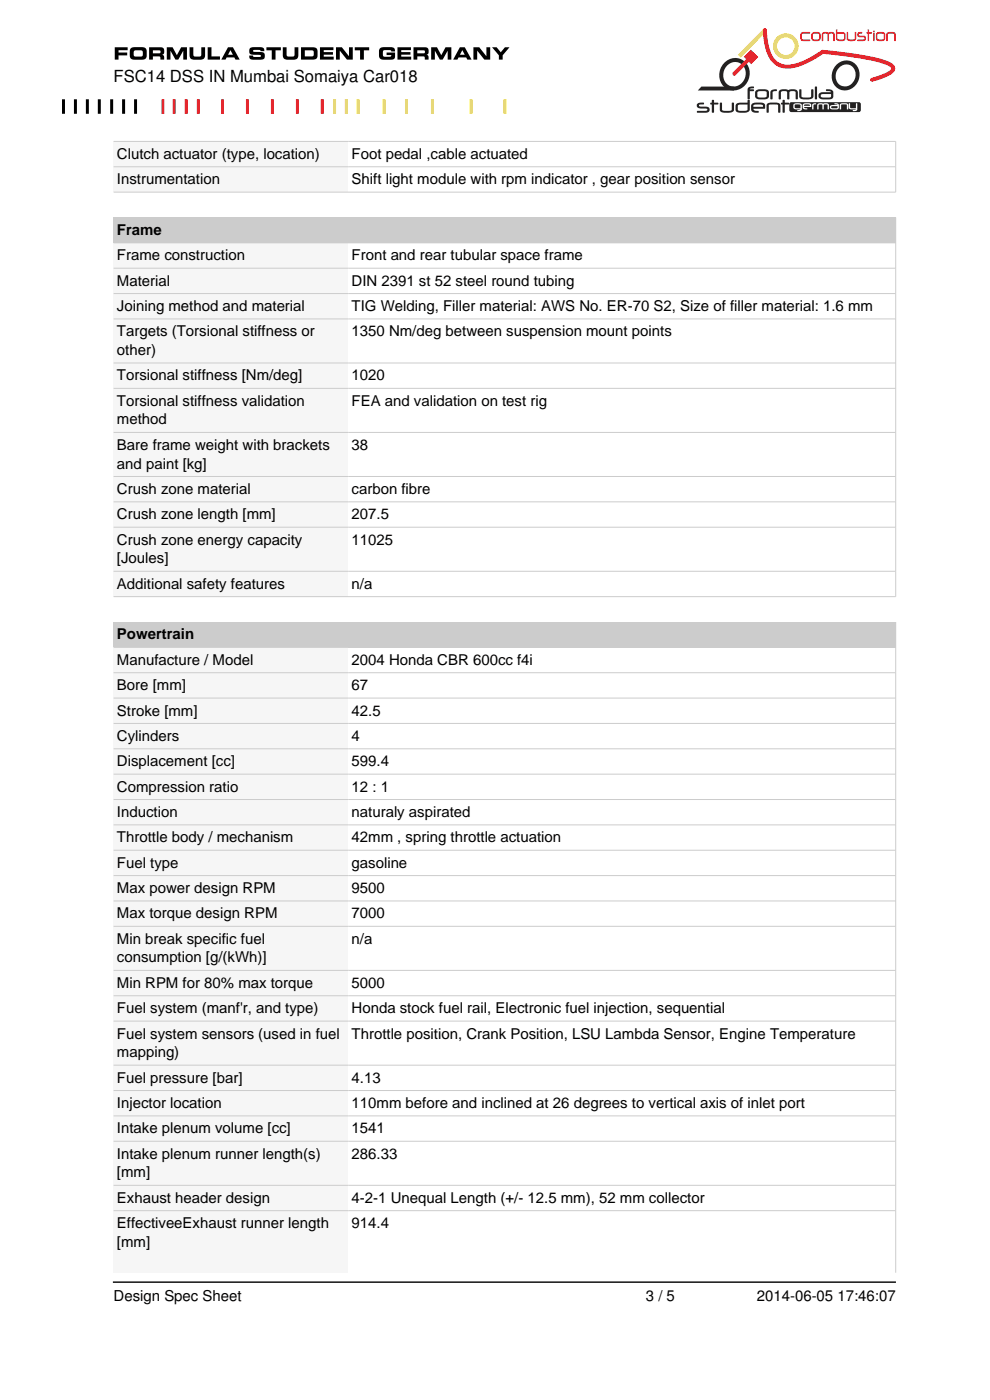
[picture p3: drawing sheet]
<svg xmlns="http://www.w3.org/2000/svg" width="210mm" height="297mm" viewBox="0 0 210 297" stroke-linecap="round" stroke-linejoin="round" font-family="sans-serif">
<g fill="#fff200">
<path d="M106.8 21.1h.6v3h-.6h.6h-.6z"/>
<path d="M99.6 21.1h.6v3h-.6h.6h-.6z"/>
<path d="M91.4 21.1h.6v3h-.6h.6h-.6z"/>
<path d="M85.9 21.1h.6v3h-.6h.6h-.6z"/>
</g>
<g fill="#d2232a">
<path d="M34.2 21.1h.7v3h-.7h.7h-.7z"/>
<path d="M36.6 21.1h.7v3h-.7h.7h-.7z"/>
<path d="M41.8 21.1h.6v3h-.6h.6h-.6z"/>
<path d="M39.2 21.1h.6v3h-.6h.6h-.6z"/>
<path d="M46.9 21.1h.6v3h-.6h.6h-.6z"/>
<path d="M52.2 21.1h.6v3h-.6h.6h-.6z"/>
<path d="M57.5 21.1h.6v3h-.6h.6h-.6z"/>
<path d="M62.8 21.1h.6v3h-.6h.6h-.6z"/>
<path d="M68.1 21.1h.6v3h-.6h.6h-.6z"/>
</g>
<g fill="#fff200">
<path d="M81.2 21.1h.6v3h-.6h.6h-.6z"/>
<path d="M75.7 21.1h.6v3h-.6h.6h-.6z"/>
<path d="M73.2 21.1h.6v3h-.6h.6h-.6z"/>
<path d="M70.7 21.1h.6v3h-.6h.6h-.6z"/>
</g>
<g fill="#000">
<path d="M24.3 10h2.8v.7h-2v.4h1.9v.7h-1.9v.8h-.8zM35.4 10h1.2l.9 1.7 .9-1.7h1.3v2.6h-.8v-1.8l-1.1 1.8h-.6l-1-1.8v1.8h-.8zM40.2 10h.8v1.5a.39 .39 0 0 0 .5 .5h.8a.38 .38 0 0 0 .4-.5v-1.5h.8v2a.87 .87 0 0 1-1.1 .7 2.6 2.6 0 0 1-1.9-.3l-.3-.4zM44.1 10h.8v2h1.8v.6h-2.6zM53 10.2l.5-.2h1.6a.75 .75 0 0 1 1 .9h-.8l-.3-.3h-1.1l-.2 .2a.53 .53 0 0 0 .7 .2h.2a1.31 1.31 0 0 1 1.5 .5 .83 .83 0 0 1-.1 .9 .83 .83 0 0 1-.9 .3h-1.2a.76 .76 0 0 1-1-.9h.8v.2l.2 .1h1.3l.1-.2a.63 .63 0 0 0-.8-.3 1.61 1.61 0 0 1-1.6-.4zM56.5 10h3.1v.7h-1.2v1.9h-.8v-1.9h-1.1zM60 10h.8v1.5a.39 .39 0 0 0 .4 .5h.8a.39 .39 0 0 0 .5-.5v-1.5h.8v2a.86 .86 0 0 1-1.1 .7 2.59 2.59 0 0 1-2-.3l-.2-.4zM67.9 10h2.8v.6h-2v.5h1.9v.5h-1.9v.4h2.1v.6h-2.9zM71.3 10h1.2l1.5 1.9v-1.9h.8v2.6h-1.2l-1.5-1.9v1.9h-.8zM75.3 10h3v.7h-1.1v1.9h-.8v-1.9h-1.1zM80.6 10.3l.6-.3h1.6a.79 .79 0 0 1 1 .9h-.8l-.2-.3h-1.1a.42 .42 0 0 0-.5 .6v.3a.42 .42 0 0 0 .5 .5h1l.3-.2v-.1h-1v-.6h1.8v.8a.76 .76 0 0 1-1.1 .8h-1.2a.9 .9 0 0 1-1.1-1v-.9zM84.3 10h2.9v.6h-2.1v.5h2v.5h-2v.4h2.1v.6h-2.9z"/>
<path d="M91.5 10h1.2l.9 1.7 .9-1.7h1.2v2.6h-.7v-1.8l-1.1 1.8h-.6l-1.1-1.8v1.8h-.7zM100.4 10h1.3l1.5 1.9v-1.9h.8v2.6h-1.3l-1.5-1.9v1.9h-.8zM104.4 10h.9l.9 1.1 .9-1.1h1l-1.5 1.7v.9h-.8v-.9zM13.2 21.1h.6v3h-.6h.6h-.6zM15.7 21.1h.6v3h-.6h.6h-.6zM18.2 21.1h.6v3h-.6h.6h-.6zM20.8 21.1h.6v3h-.6h.6h-.6zM23.4 21.1h.6v3h-.6h.6h-.6zM25.9 21.1h.6v3h-.6h.6h-.6zM28.4 21.1h.7v3h-.7h.7h-.7z"/>
<path d="M27.7 10.3l.6-.3h1.7a.9 .9 0 0 1 1.1 .9v.8a.9 .9 0 0 1-1.1 1h-1.3a.9 .9 0 0 1-1.2-1v-.9zM28.4 10.8v.3a.73 .73 0 0 0 .2 .9h1.2a.51 .51 0 0 0 .5-.3 .51 .51 0 0 0 0-.5 .43 .43 0 0 0-.5-.5z"/>
<path d="M31.6 10h2.5a.85 .85 0 0 1 .7 .7 .85 .85 0 0 1-.4 .9 .49 .49 0 0 1 .4 .6v.4h-.8l-.1-.6h-1.5v.6h-.8zM32.4 10.7v.6h1.4a.32 .32 0 0 0 .3-.3 .32 .32 0 0 0-.4-.3z"/>
<path d="M48.4 10h1l1.4 2.6h-.8l-.3-.4h-1.6l-.3 .4h-.9zM48.9 10.6l-.5 1h1z"/>
<path d="M63.9 10h2.4a.87 .87 0 0 1 1.1 .9v.8a.84 .84 0 0 1-1.1 .9h-2.4zM64.7 10.7v1.3h1.4a.39 .39 0 0 0 .5-.5v-.4a.39 .39 0 0 0-.5-.4z"/>
<path d="M87.7 10h2.4a.85 .85 0 0 1 .8 .7 .85 .85 0 0 1-.4 .9 .49 .49 0 0 1 .4 .6v.4h-.8l-.2-.6h-1.4v.6h-.8zM88.5 10.7v.6h1.3a.32 .32 0 0 0 .3-.3 .32 .32 0 0 0-.3-.3z"/>
<path d="M97.5 10h1.1l1.4 2.6h-.9l-.2-.4h-1.6l-.3 .4h-.9zM98.1 10.6l-.5 1h1z"/>
</g>
<path d="M167.5 21.9l.3-.2h14.4l.4 .4v1.3l-.1 .2-.3 .2h-14.4l-.2-.1-.2-.3z" fill-rule="evenodd" fill="#231f20"/>
<path d="M177 21.9l.8 .1 .1 .8a.68 .68 0 0 1-.9 .4v-.2h.5l.2-.2v-.3h-.7v-.2h.7l-.7-.2zM178.2 22.1l.6-.2 1.1 .2v1.1h-.2l-.1-1-.8-.1-.3 .1-.1 .9-.2 .1zM180.1 21.9h.2l.1 1 1.2 .1v-1l.2-.1 .1 1.3a.62 .62 0 0 1-1 .2l.7-.2-1.5-.2zM176.1 22.5l.3-.2h.6v.2l-.7 .2 .1 .2 .6 .1v.2h-.6a.45 .45 0 0 1-.3-.7zM171.2 23v.2zM171.2 21.9l.8 .2 .1 .6h-.9v-.3h.6l-.1-.2-.5-.1zM172.3 22.1l.4-.2 .4 .1-.5 .2-.1 1-.2-.1zM173.4 22.1l.6-.2 .6 .1 .4-.1a.6 .6 0 0 1 .8 .4l-.1 .9-.2-.1v-.9h-.7l-.2 1-.2-.1v-.8a.52 .52 0 0 0-.8 0v.8l-.1 .1zM169.2 21.9a.8 .8 0 0 1 .9 .4v1l-.3 .2-.6 .1v-.3l.6-.1h-.6v-.2h.6v-.8l-.6-.1zM170.4 22.1l.8-.2v.2l-.6 .2v.1h.6v.3h-.6l.2 .2 .4 .1v.2h-.6l-.3-.2zM169.1 23.4l.1 .2zM168.3 22.1l.9-.2v.2l-.6 .2v.6l.6 .1v.2l-.8-.1z" fill-rule="evenodd" fill="#fff"/>
<g fill="#231f20">
<path d="M160.8 23.5l.2 .2-.2 .2zM160.8 21.8h.8l.6 .2 .1 .4v.6l-1.5 .1v-.4h1v-.4l-1-.1zM162.7 22.1a2.83 2.83 0 0 1 2.8 0v1.6l-.1 .2-.3-.2v-1.3l-.6-.2h-1.4v1.5l-.1 .2h-.3zM166 21.2h.4l.1 .6h.7l.2 .2-.2 .2h-.7v1.5l-.2 .2-.3-.2v-1.5l-.3-.1-.1-.1 .1-.2h.3zM159.5 22l.4-.2h.9v.4h-.7l-.3 .2v.3h1v.4h-1l.2 .3 .8 .1v.4a1.19 1.19 0 0 1-1.5-.7v-.8zM157.5 21.8h1.1v-.6l.4 .1v2.2l-.4 .3-.7 .1h-.4v-.4a.95 .95 0 0 0 1.1-.3v-1h-1.1zM147.9 22.1l.4-.3h1v.3l-1 .2v.2l.6 .1a1.56 1.56 0 0 1 1.6 .3v.3a.58 .58 0 0 1-.5 .7h-2.1l.1-.4 2-.1v-.3l-.4-.1a1.94 1.94 0 0 1-1.7-.3zM156.1 22.2a1.57 1.57 0 0 1 1.4-.4v.4a.85 .85 0 0 0-1 .3l.1 .9 .9 .1v.4a1.3 1.3 0 0 1-1.5-.6zM151 21.2h.4l.1 .6h.7l.2 .2-.2 .2h-.7v1.5l-.2 .2-.3-.2v-1.5l-.3-.1-.1-.1 .1-.2h.3zM152.7 21.8h.4l.1 1.5a2.06 2.06 0 0 0 2 0v-1.4l.3-.1 .2 .1v1.4a1.3 1.3 0 0 1-1.7 .6h-.7l-.5-.3z" fill-rule="evenodd"/>
<path d="M175.2 19h.8a.7 .7 0 0 1 .8 .6v.8a.75 .75 0 0 1-1 .7h-.6v-.4h.6a.54 .54 0 0 0 .5-.7h-1.1v-.4h1.1l-.3-.2-.8-.1zM173.8 19.8l.6-.2h.8v.4h-.7l-.4 .2v.3l.2 .1 .9 .1v.4h-.6a.81 .81 0 0 1-.9-.3 .81 .81 0 0 1 .1-1zM161.6 18.9a1.16 1.16 0 0 1 1.5 .7v.8l-.1 .4-.4 .2-1 .1v-.4l1-.2v-.9a.81 .81 0 0 0-1-.3zM163.5 19.3a1.34 1.34 0 0 1 1.3-.3v.3l-.9 .2-.1 1.6-.4-.1v-.1zM165.4 19.1a2.15 2.15 0 0 1 1.8 0 1.85 1.85 0 0 1 2 .2v1.6l-.1 .2-.3-.2v-1.3a.91 .91 0 0 0-1.4 0v1.3l-.2 .2-.2-.2v-1.3a.91 .91 0 0 0-1.4 0v1.3l-.3 .2-.1-.2v-1.3zM169.6 19h.4v1.4a2.06 2.06 0 0 0 2.1 0v-1.3l.1-.2 .3 .2v1.3a1.3 1.3 0 0 1-1.6 .7l-.7-.1-.6-.3zM172.9 18.4h.3l.1 .1v2.4l-.2 .2-.3-.2zM158.6 18.7l.6-.3 .6-.1 .1 .2v.2l-.8 .2h.7l.1 .2-.1 .2h-.7v1.6l-.2 .2-.3-.2zM160.3 19.2l.5-.2 .8-.1v.4l-.7 .1-.2 .2v1l.9 .1v.4l-.8-.1-.5-.2a1.49 1.49 0 0 1 0-1.6z" fill-rule="evenodd"/>
<path d="M148.8 18.4h6.9v.8h-7.7z" fill-rule="evenodd"/>
</g>
<g fill="#231f20">
<path d="M153.5 13.5a3.2 3.2 0 0 1 4.1-.7 3.2 3.2 0 0 1 1.2 4.1 3.2 3.2 0 0 1-4.2 2.1 3.2 3.2 0 0 1-1.8-4.3zM154.2 14a2.51 2.51 0 0 0-.7 2.8 2.51 2.51 0 0 0 2.5 1.5 2.7 2.7 0 0 0 2.1-2.2 2.7 2.7 0 0 0-1.3-2.8 2.28 2.28 0 0 0-2.6 .7z"/>
<path d="M177.4 13.8a2.89 2.89 0 0 1 3.8-.5 2.89 2.89 0 0 1 .9 3.7 2.94 2.94 0 0 1-3.8 2 2.94 2.94 0 0 1-1.7-4zM178.1 14.3a2.24 2.24 0 0 0-.7 2.6 2.24 2.24 0 0 0 2.3 1.4 2.45 2.45 0 0 0 1.8-2.1 2.45 2.45 0 0 0-1.3-2.4 2.1 2.1 0 0 0-2.1 .5z"/>
</g>
<g fill="#fbd130">
<path d="M162 6.1l.6 .6-5.5 5.5-.6-.6z"/>
<path d="M164 9.8a2.71 2.71 0 0 1 5.4 0 2.71 2.71 0 0 1-5.4 0zM164.8 9.8a1.9 1.9 0 0 0 3.8 0 1.9 1.9 0 0 0-3.8 0z"/>
</g>
<g fill="#ed1c24">
<path d="M159 11.8a.42 .42 0 0 1 .6 0 .42 .42 0 0 1 0 .6l-3.5 3.5-.3 .2a.42 .42 0 0 1-.4-.3 .42 .42 0 0 1 .1-.4z"/>
<path d="M159.3 10.5l1.5 1.6-1.5 1.5-1.5-1.5z"/>
</g>
<g fill="#ed2129">
<path d="M161.9 6.2a.41 .41 0 0 1 .5-.2 .41 .41 0 0 1 .3 .4 9 9 0 0 0 2.1 6.6 4.7 4.7 0 0 0 4.8 .2l1.8-.8 1.9-1.1a2.49 2.49 0 0 1 2.5-.6 76.1 76.1 0 0 1 12 2.1l1 .4a1.34 1.34 0 0 1 1.1 1.2 1.34 1.34 0 0 1-.9 1.4l-1.6 .8-2.3 .7a.42 .42 0 0 1-.5-.3 .42 .42 0 0 1 .3-.5 8.6 8.6 0 0 0 4.1-1.9l.1-.1a6.5 6.5 0 0 0-3.9-1.6l-4.8-.8-5.8-.7-1 .7a15.7 15.7 0 0 1-6.3 2.5 4.6 4.6 0 0 1-4.8-3.8l-.5-2.5z"/>
<path d="M169.9 6.9l.6-.1h1.3l-.1 .3-1.6 .1v.9l.2 .2 1.4 .1 .1 .3h-1.5l-.4-.2-.1-1.1z"/>
<path d="M174.5 6.9l.7-.1 .5 .1a.87 .87 0 0 1 1.4 .5l-.1 1.3h-.2l-.1-1.5-.4-.1-.4 .2v1.3l-.3 .1-.1-1.4-.7-.1-.2 .2v1.3h-.2l-.1-.1v-1.2z"/>
<path d="M179.6 6.8h.3l.1 1.5 .4 .1 .9-.1v-1.5h.3v1.3a1.01 1.01 0 0 1-1.2 .6 .62 .62 0 0 1-.8-.6z"/>
<path d="M182 6.9l.9-.1v.3l-.7 .1v.2l.1 .1h.8a.59 .59 0 0 1 .6 .7 .59 .59 0 0 1-.6 .5h-1.1l-.2-.1 .2-.2 1.2-.1 .2-.2-.3-.2a1.1 1.1 0 0 1-1.2-.3z"/>
<path d="M184.1 6.3h.2l.1 .5h.5l.1 .2-.1 .1h-.5v1.5l-.2 .1-.2-.1v-1.5l-.2-.1 .2-.2z"/>
<path d="M188.2 6.9l.5-.1a1.1 1.1 0 0 1 1.3 .3v1.6h-.3l-.1-1.5-1-.1-.3 .2v1.3l-.2 .1-.1-1.4z"/>
<path d="M172.2 7a1.47 1.47 0 0 1 1.8 .1v1.4l-.5 .2h-.7l-.5-.1-.2-.3zM172.4 7.3v.9l1 .2 .3-.2v-1l-.9-.1z"/>
<path d="M177.4 6.3h.2v.5h1a.61 .61 0 0 1 .8 .6v.7a1.04 1.04 0 0 1-1.6 .6l-.3-.2-.2-.4zM177.6 7.1l.1 1.1 .4 .2 .9-.1v-1z"/>
<path d="M185.2 6.7a.2 .2 0 0 1 .4 0 .2 .2 0 0 1-.4 0zM185.2 7l.3-.1v.2v1.5l-.1 .1-.2-.1z"/>
<path d="M185.9 7a1.47 1.47 0 0 1 1.8 .1v1.4l-.4 .2h-.8l-.4-.1-.3-.3zM186.2 7.3v.9l.9 .2 .3-.2v-1l-.9-.1z"/>
</g>
<path d="M24.1 30h49.8v5.4h-49.8z" fill="#f6f6f6"/>
<path d="M24.1 30h165.9v5.4" fill="none" stroke="#ccc" stroke-width=".21"/>
<path d="M24.1 35.4h49.8v5.4h-49.8z" fill="#f6f6f6"/>
<path d="M24.1 35.4h165.9v5.4h-165.9" fill="none" stroke="#ccc" stroke-width=".21"/>
<g fill="#ccc">
<path d="M24.1 46.1h49.8v5.4h-49.8z"/>
<path d="M73.9 46.1h116.1v5.4h-116.1z"/>
</g>
<path d="M190 46.1v5.4" fill="none" stroke="#ccc" stroke-width=".21"/>
<path d="M24.1 51.5h49.8v5.4h-49.8z" fill="#f6f6f6"/>
<path d="M24.1 51.5h165.9v5.4" fill="none" stroke="#ccc" stroke-width=".21"/>
<path d="M24.1 56.9h49.8v5.4h-49.8z" fill="#f6f6f6"/>
<path d="M24.1 56.9h165.9v5.4" fill="none" stroke="#ccc" stroke-width=".21"/>
<path d="M24.1 62.3h49.8v5.4h-49.8z" fill="#f6f6f6"/>
<path d="M24.1 62.3h165.9v5.4" fill="none" stroke="#ccc" stroke-width=".21"/>
<path d="M24.1 67.7h49.8v9.3h-49.8z" fill="#f6f6f6"/>
<path d="M24.1 67.7h165.9v9.3" fill="none" stroke="#ccc" stroke-width=".21"/>
<path d="M24.1 77h49.8v5.4h-49.8z" fill="#f6f6f6"/>
<path d="M24.1 77h165.9v5.4" fill="none" stroke="#ccc" stroke-width=".21"/>
<path d="M24.1 82.4h49.8v9.3h-49.8z" fill="#f6f6f6"/>
<path d="M24.1 82.4h165.9v9.3" fill="none" stroke="#ccc" stroke-width=".21"/>
<path d="M24.1 91.7h49.8v9.4h-49.8z" fill="#f6f6f6"/>
<path d="M24.1 91.7h165.9v9.4" fill="none" stroke="#ccc" stroke-width=".21"/>
<path d="M24.1 101.1h49.8v5.4h-49.8z" fill="#f6f6f6"/>
<path d="M24.1 101.1h165.9v5.4" fill="none" stroke="#ccc" stroke-width=".21"/>
<path d="M24.1 106.5h49.8v5.3h-49.8z" fill="#f6f6f6"/>
<path d="M24.1 106.5h165.9v5.3" fill="none" stroke="#ccc" stroke-width=".21"/>
<path d="M24.1 111.8h49.8v9.4h-49.8z" fill="#f6f6f6"/>
<path d="M24.1 111.8h165.9v9.4" fill="none" stroke="#ccc" stroke-width=".21"/>
<path d="M24.1 121.2h49.8v5.4h-49.8z" fill="#f6f6f6"/>
<path d="M24.1 121.2h165.9v5.4h-165.9" fill="none" stroke="#ccc" stroke-width=".21"/>
<g fill="#ccc">
<path d="M24.1 132h49.8v5.3h-49.8z"/>
<path d="M73.9 132h116.1v5.3h-116.1z"/>
</g>
<path d="M190 132v5.3" fill="none" stroke="#ccc" stroke-width=".21"/>
<path d="M24.1 137.3h49.8v5.4h-49.8z" fill="#f6f6f6"/>
<path d="M24.1 137.3h165.9v5.4" fill="none" stroke="#ccc" stroke-width=".21"/>
<path d="M24.1 142.7h49.8v5.4h-49.8z" fill="#f6f6f6"/>
<path d="M24.1 142.7h165.9v5.4" fill="none" stroke="#ccc" stroke-width=".21"/>
<path d="M24.1 148.1h49.8v5.4h-49.8z" fill="#f6f6f6"/>
<path d="M24.1 148.1h165.9v5.4" fill="none" stroke="#ccc" stroke-width=".21"/>
<path d="M24.1 153.5h49.8v5.4h-49.8z" fill="#f6f6f6"/>
<path d="M24.1 153.5h165.9v5.4" fill="none" stroke="#ccc" stroke-width=".21"/>
<path d="M24.1 158.9h49.8v5.3h-49.8z" fill="#f6f6f6"/>
<path d="M24.1 158.9h165.9v5.3" fill="none" stroke="#ccc" stroke-width=".21"/>
<path d="M24.1 164.2h49.8v5.4h-49.8z" fill="#f6f6f6"/>
<path d="M24.1 164.2h165.9v5.4" fill="none" stroke="#ccc" stroke-width=".21"/>
<path d="M24.1 169.6h49.8v5.4h-49.8z" fill="#f6f6f6"/>
<path d="M24.1 169.6h165.9v5.4" fill="none" stroke="#ccc" stroke-width=".21"/>
<path d="M24.1 175h49.8v5.4h-49.8z" fill="#f6f6f6"/>
<path d="M24.1 175h165.9v5.4" fill="none" stroke="#ccc" stroke-width=".21"/>
<path d="M24.1 180.4h49.8v5.4h-49.8z" fill="#f6f6f6"/>
<path d="M24.1 180.4h165.9v5.4" fill="none" stroke="#ccc" stroke-width=".21"/>
<path d="M24.1 185.8h49.8v5.3h-49.8z" fill="#f6f6f6"/>
<path d="M24.1 185.8h165.9v5.3" fill="none" stroke="#ccc" stroke-width=".21"/>
<path d="M24.1 191.1h49.8v5.4h-49.8z" fill="#f6f6f6"/>
<path d="M24.1 191.1h165.9v5.4" fill="none" stroke="#ccc" stroke-width=".21"/>
<path d="M24.1 196.5h49.8v9.4h-49.8z" fill="#f6f6f6"/>
<path d="M24.1 196.5h165.9v9.4" fill="none" stroke="#ccc" stroke-width=".21"/>
<path d="M24.1 205.9h49.8v5.3h-49.8z" fill="#f6f6f6"/>
<path d="M24.1 205.9h165.9v5.3" fill="none" stroke="#ccc" stroke-width=".21"/>
<path d="M24.1 211.2h49.8v5.4h-49.8z" fill="#f6f6f6"/>
<path d="M24.1 211.2h165.9v5.4" fill="none" stroke="#ccc" stroke-width=".21"/>
<path d="M24.1 216.6h49.8v9.4h-49.8z" fill="#f6f6f6"/>
<path d="M24.1 216.6h165.9v9.4" fill="none" stroke="#ccc" stroke-width=".21"/>
<path d="M24.1 226h49.8v5.3h-49.8z" fill="#f6f6f6"/>
<path d="M24.1 226h165.9v5.3" fill="none" stroke="#ccc" stroke-width=".21"/>
<path d="M24.1 231.3h49.8v5.4h-49.8z" fill="#f6f6f6"/>
<path d="M24.1 231.3h165.9v5.4" fill="none" stroke="#ccc" stroke-width=".21"/>
<path d="M24.1 236.7h49.8v5.4h-49.8z" fill="#f6f6f6"/>
<path d="M24.1 236.7h165.9v5.4" fill="none" stroke="#ccc" stroke-width=".21"/>
<path d="M24.1 242.1h49.8v9.4h-49.8z" fill="#f6f6f6"/>
<path d="M24.1 242.1h165.9v9.4" fill="none" stroke="#ccc" stroke-width=".21"/>
<path d="M24.1 251.5h49.8v5.3h-49.8z" fill="#f6f6f6"/>
<path d="M24.1 251.5h165.9v5.3" fill="none" stroke="#ccc" stroke-width=".21"/>
<path d="M24.1 256.8h49.8v13.2h-49.8z" fill="#f6f6f6"/>
<path d="M24.1 256.8h165.9v13.2" fill="none" stroke="#ccc" stroke-width=".21"/>
<path d="M24.1 272h165.8" fill="none" stroke="#000" stroke-width=".3"/>
<text font-size="3.5" x="24.1" y="17.4">FSC14 DSS IN Mumbai Somaiya Car018</text>
<g font-size="3.2">
<text x="24.8" y="33.7">Clutch actuator (type, location)</text>
<text x="74.6" y="33.7">Foot pedal ,cable actuated</text>
<text x="24.8" y="39.1">Instrumentation</text>
<text x="74.6" y="39.1">Shift light module with rpm indicator , gear position sensor</text>
<text x="24.8" y="49.8">Frame</text>
<text x="24.8" y="55.2">Frame construction</text>
<text x="74.6" y="55.2">Front and rear tubular space frame</text>
<text x="24.8" y="60.6">Material</text>
<text x="24.8" y="66">Joining method and material</text>
<text x="74.6" y="60.6">DIN 2391 st 52 steel round tubing</text>
<text x="74.6" y="66">TIG Welding, Filler material: AWS No. ER-70 S2, Size of filler material: 1.6 mm</text>
<text x="24.8" y="71.4">Targets (Torsional stiffness or</text>
<text x="74.6" y="71.4">1350 Nm/deg between suspension mount points</text>
<text x="24.8" y="75.3">other)</text>
<text x="24.8" y="80.7">Torsional stiffness [Nm/deg]</text>
<text x="74.6" y="80.7">1020</text>
<text x="24.8" y="86.1">Torsional stiffness validation</text>
<text x="74.6" y="86.1">FEA and validation on test rig</text>
<text x="24.8" y="90.1">method</text>
<text x="24.8" y="95.4">Bare frame weight with brackets</text>
<text x="74.6" y="95.4">38</text>
<text x="24.8" y="99.4">and paint [kg]</text>
<text x="24.8" y="104.8">Crush zone material</text>
<text x="74.6" y="104.8">carbon fibre</text>
<text x="24.8" y="110.2">Crush zone length [mm]</text>
<text x="74.6" y="110.2">207.5</text>
<text x="24.8" y="115.5">Crush zone energy capacity</text>
<text x="24.8" y="119.5">[Joules]</text>
<text x="74.6" y="115.5">11025</text>
<text x="24.8" y="124.9">Additional safety features</text>
<text x="74.6" y="124.9">n/a</text>
<text x="24.8" y="135.7">Powertrain</text>
<text x="24.8" y="141">Manufacture / Model</text>
<text x="74.6" y="141">2004 Honda CBR 600cc f4i</text>
<text x="24.8" y="146.4">Bore [mm]</text>
<text x="74.6" y="146.4">67</text>
<text x="24.8" y="151.8">Stroke [mm]</text>
<text x="74.6" y="151.8">42.5</text>
<text x="24.8" y="157.2">Cylinders</text>
<text x="74.6" y="157.2">4</text>
<text x="24.8" y="162.5">Displacement [cc]</text>
<text x="24.8" y="167.9">Compression ratio</text>
<text x="74.6" y="162.5">599.4</text>
<text x="74.6" y="167.9">12 : 1</text>
<text x="24.8" y="173.3">Induction</text>
<text x="74.6" y="173.3">naturaly aspirated</text>
<text x="24.8" y="178.7">Throttle body / mechanism</text>
<text x="74.6" y="178.7">42mm , spring throttle actuation</text>
<text x="24.8" y="184.1">Fuel type</text>
<text x="74.6" y="184.1">gasoline</text>
<text x="24.8" y="189.4">Max power design RPM</text>
<text x="74.6" y="189.4">9500</text>
<text x="24.8" y="194.8">Max torque design RPM</text>
<text x="74.6" y="194.8">7000</text>
<text x="24.8" y="200.2">Min break specific fuel</text>
<text x="74.6" y="200.2">n/a</text>
<text x="24.8" y="204.2">consumption [g/(kWh)]</text>
<text x="24.8" y="209.6">Min RPM for 80% max torque</text>
<text x="74.6" y="209.6">5000</text>
<text x="24.8" y="214.9">Fuel system (manf'r, and type)</text>
<text x="74.6" y="214.9">Honda stock fuel rail, Electronic fuel injection, sequential</text>
<text x="24.8" y="220.3">Fuel system sensors (used in fuel</text>
<text x="74.6" y="220.3">Throttle position, Crank Position, LSU Lambda Sensor, Engine Temperature</text>
<text x="24.8" y="224.3">mapping)</text>
<text x="24.8" y="229.7">Fuel pressure [bar]</text>
<text x="74.6" y="229.7">4.13</text>
<text x="24.8" y="235">Injector location</text>
<text x="74.6" y="235">110mm before and inclined at 26 degrees to vertical axis of inlet port</text>
<text x="24.8" y="240.4">Intake plenum volume [cc]</text>
<text x="24.8" y="245.8">Intake plenum runner length(s)</text>
<text x="74.6" y="240.4">1541</text>
<text x="74.6" y="245.8">286.33</text>
<text x="24.8" y="249.8">[mm]</text>
<text x="24.8" y="255.2">Exhaust header design</text>
<text x="74.6" y="255.2">4-2-1 Unequal Length (+/- 12.5 mm), 52 mm collector</text>
<text x="24.8" y="260.5">EffectiveeExhaust runner length</text>
<text x="74.6" y="260.5">914.4</text>
<text x="24.8" y="264.5">[mm]</text>
<text x="24.1" y="276.1">Design Spec Sheet</text>
<text x="137" y="276.1">3 / 5</text>
<text x="160.5" y="276.1">2014-06-05 17:46:07</text>
</g>
</svg>
